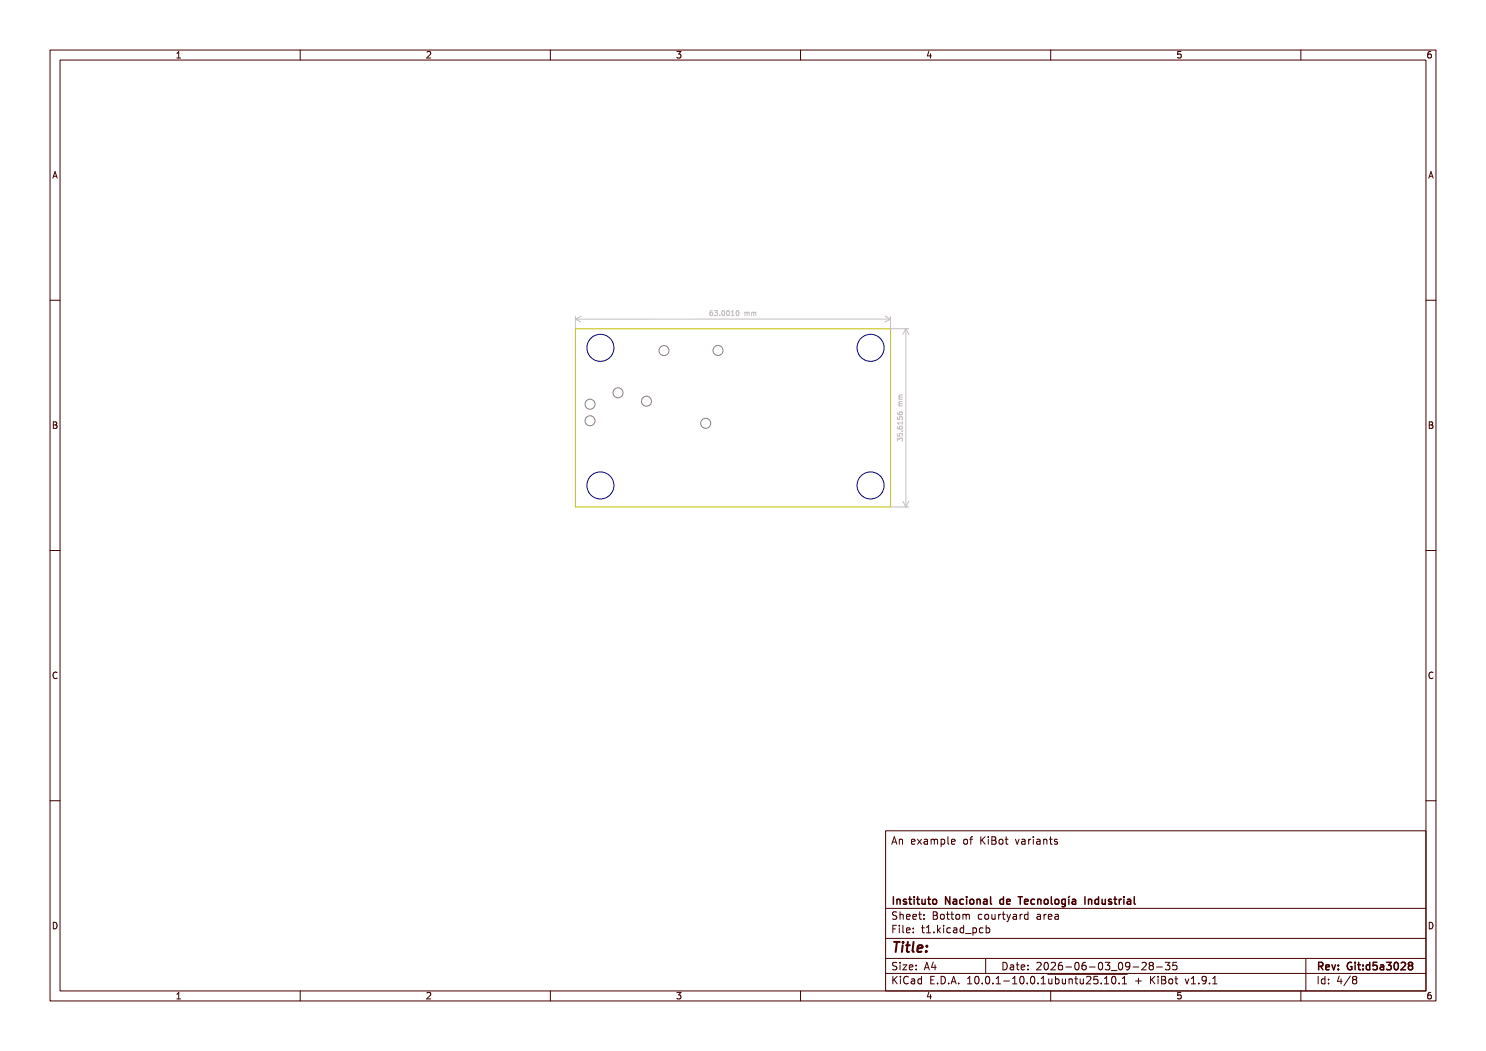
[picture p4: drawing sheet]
<svg xmlns="http://www.w3.org/2000/svg" width="297mm" height="210mm" viewBox="0 0 297 210" stroke-linecap="round" stroke-linejoin="round" font-family="sans-serif">
<g fill="none" stroke="#848484" stroke-width=".2">
<circle cx="123.5" cy="78.5" r="1"/>
<circle cx="132.7" cy="70.1" r="1"/>
<circle cx="143.5" cy="70" r="1"/>
<circle cx="117.9" cy="84.1" r="1"/>
<circle cx="117.9" cy="80.8" r="1"/>
<circle cx="129.2" cy="80.2" r="1"/>
<circle cx="141" cy="84.6" r="1"/>
</g>
<path d="M115 65.7h63v35.6h-63z" fill="none" stroke="#c2c200" stroke-width=".2"/>
<g fill="none" stroke="#c2c2c2" stroke-width=".2">
<path d="M115 63.2v2.5M115 63.8l1.1 .6M116.1 63.2l-1.1 .6M142.4 62.1l-.5 .2v.6l.2 .2 .3-.1v-.5l-.3-.1-.2 .2M142.8 62.1h.6l-.3 .3 .3 .1v.5h-.6M143.8 63v.1M144.4 62.2l.1-.1a.49 .49 0 0 1 .4 .5 .49 .49 0 0 1-.5 .4l-.1-.3zM145.3 62.2l.2-.1a.49 .49 0 0 1 .3 .5 .49 .49 0 0 1-.4 .4l-.2-.3zM146.2 62.4l.3-.3v1M146.7 63.1h-.5M147.3 62.1h.1a.49 .49 0 0 1 .3 .5 .49 .49 0 0 1-.4 .4l-.2-.3zM148.9 62.4v.7"/>
<path d="M148.9 62.5l.3-.1 .1 .1M149.3 62.5l.2-.1h.2v.7M149.3 62.5v.6M150.2 62.5l.3-.1 .1 .1M150.2 62.4v.7M150.6 62.5l.2-.1h.2l.1 .7M150.6 62.5v.6M176.9 63.2l1.1 .6M178 63.2v2.5h3.6M178 63.8h-63M178 63.8l-1.1 .5M179.7 79.8h.7"/>
<path d="M179.8 79.3l-.1 .2 .1 .3M179.8 79.3h.6M180.4 78.9l-.7 .1v.2l.1 .1M181.1 65.7v35.6M181.1 65.7l-.6 1.1M181.1 65.7l.5 1.1M179.4 86.6v.5l.4 .1v-.5l.5-.1v.6M179.4 88.2v-.7l.3 .4 .1-.3h.5v.6M179.4 82.4l.2 .4 .6 .1 .2-.2-.1-.4-.5 .1-.1 .3 .2 .2M179.4 83.3v.5h.4v-.5h.5v.5M179.4 85.3l.2 .4h.6l.2-.2-.1-.3-.5 .1-.1 .2 .2 .2M179.7 81.1h.7"/>
<path d="M179.8 80.7l-.1 .1 .1 .3M179.8 80.7h.6M180.3 86.2h.1M180.4 84.2v.6M180.4 84.5h-1l.2 .3M180.4 80.3h-.7v.2l.1 .2M178 101.3h3.6M180.5 100.2l.6 1.1M181.6 100.2l-.5 1.1"/>
</g>
<g fill="none" stroke="#000084" stroke-width=".2">
<circle cx="120" cy="69.5" r="2.7"/>
<circle cx="174" cy="69.5" r="2.7"/>
<circle cx="120" cy="97" r="2.7"/>
<circle cx="174" cy="97" r="2.7"/>
</g>
<g fill="none" stroke="#480000" stroke-width=".2">
<path d="M10 10h277v190h-277zM12 12h273v186h-273zM35.3 11.6h.8M35.3 10.7l.4-.4v1.3M60 10v2M85.3 10.4l.5-.1 .3 .4-.8 .9h.8M110 10v2M135.3 10.3h.8l-.4 .5 .3 .1v.6l-.2 .1-.5-.1M160 10v2M185.7 10.2l-.4 1h.9M186 10.7v.9M210 10v2"/>
<path d="M236 10.3h-.6l-.1 .6 .2-.1 .5 .1 .1 .1-.1 .5-.2 .1-.5-.1M260 10v2M286 10.3l-.4 .1-.2 .2-.1 .7 .3 .3 .4-.1 .1-.5-.1-.1-.4-.1-.3 .2M10.6 35.6l.4-1.3 .4 1.3M10.7 35.2h.6M285.6 35.6l.4-1.3 .4 1.3M285.7 35.2h.6M10 60h2M285 60h2M10.7 84.3h.4l.2 .2-.2 .4 .2 .1 .1 .3-.2 .3h-.5zM10.7 84.9h.4M285.7 84.3h.4l.2 .2-.2 .4 .2 .1 .1 .3-.2 .3h-.5z"/>
<path d="M285.7 84.9h.4M10 110h2M285 110h2M11.4 134.4a.62 .62 0 0 0-.9 .5 .62 .62 0 0 0 .7 .7l.2-.1M286.4 134.4a.62 .62 0 0 0-.9 .5 .62 .62 0 0 0 .7 .7l.2-.1M10 160h2M285 160h2M177 166h108v32h-108zM178.2 168.7l.5-1.5 .5 1.5M178.4 168.3h.7M179.7 167.7v1M179.7 167.8l.3-.1 .3 .1 .1 .9"/>
<path d="M182.2 168.2l.7-.1-.1-.3-.4-.1-.2 .2v.7h.6M183.4 167.7l.8 1M184.2 167.7l-.8 1M184.7 167.8h.6l.1 .9M185.4 168.1h-.5l-.2 .2 .2 .4 .5-.1M186.1 167.8l.4-.1 .2 .2M186.1 167.7v1M186.7 167.9l.3-.2 .3 .1 .1 .9M186.7 167.9v.8M188.1 167.7v1.5M188.1 167.8l.4-.1 .3 .3-.1 .6h-.6M189.5 167.2v1.3l.2 .2"/>
<path d="M190.2 168.2l.7-.1-.1-.3-.4-.1-.2 .2v.7h.6M192.7 167.8l.4-.1 .3 .3v.4l-.3 .3-.4-.1-.1-.2zM193.8 167.7h.6M194.4 167.2l-.4 .2v1.3M196 167.2v1.5M196.2 167.8l.7 .9M196.9 167.2l-.9 .9M197.5 167.2v.1M197.5 167.7v1M198.2 167.2l.8 .1v.3l-.3 .3a.4 .4 0 0 1 .4 .4 .4 .4 0 0 1-.3 .4h-.6zM198.2 167.9h.5M199.7 167.8l.3-.1 .4 .1 .1 .6-.2 .2-.3 .1-.3-.1z"/>
<path d="M200.9 167.7h.6M201.1 167.2v1.3l.4 .2M203 167.7l.3 1 .4-1M204.2 167.8h.6l.1 .9M204.9 168.1h-.5l-.2 .2 .2 .4 .5-.1M205.6 167.7v1M206 167.7l-.4 .3M206.5 167.2v.1M206.5 167.7v1M207.2 167.8h.6l.1 .9M207.9 168.1h-.5l-.2 .2 .2 .4 .5-.1M208.6 167.8l.2-.1 .4 .1v.9"/>
<path d="M208.6 167.7v1M209.7 167.7h.6M210 167.2v1.3l.3 .2M211.3 167.8l-.3-.1-.3 .2 .1 .2 .5 .2v.3h-.6M10.7 184.3a.66 .66 0 0 1 .7 .6 .66 .66 0 0 1-.7 .7zM35.3 198.7l.4-.4v1.3M35.3 199.6h.8M60 198v2M85.3 198.4l.5-.1 .3 .4-.8 .9h.8M110 198v2M135.3 198.3h.8l-.4 .5 .3 .1v.6l-.2 .1-.5-.1M160 198v2"/>
<path d="M177 194.5h108M177 191.5h108M177 187.5h108M177 181.5h108M178.5 195.1v1.5M178.5 185.6h.5M178.7 195.7l.6 .9M179.2 184.9h-.7v1.5M179.2 192.4l-.5-.1-.2 .1v.5l.6 .3 .1 .3-.2 .3-.6-.1M179.2 182.3l-.5-.1-.2 .1v.5l.6 .3 .1 .3-.2 .3-.6-.1M179.3 195.1l-.8 .9M179.7 184.9v.1"/>
<path d="M179.7 185.4v1M179.9 182.2v1.5M179.9 192.3v.1M179.9 192.8v1M179.9 182.8l.2-.1 .4 .1v.9M180 195.1v.1M180 195.6v1M180.5 192.8h.7l-.7 1h.7M180.5 184.9v1.3l.2 .2M181.2 185.9l.7-.2-.1-.2-.4-.1-.2 .2v.7h.6M181.2 183.2l.7-.1-.1-.3-.4-.1-.2 .2v.7h.6M181.5 195.2a.71 .71 0 0 0-1 .5 .71 .71 0 0 0 .7 .9l.3-.1"/>
<path d="M181.7 193.3l.8-.1-.1-.3-.4-.1-.3 .2 .1 .7h.6M182.2 195.7h.5l.1 .9M182.5 183.2l.7-.1-.1-.3-.4-.1-.2 .2v.7h.6M182.5 186.3v.1M182.5 185.5v.1M182.8 196h-.5l-.2 .2 .2 .4 .5-.1M183.1 193.7v.1M183.1 192.9v.1M183.6 182.7h.6M183.8 182.2v1.3l.4 .2M184.2 195.7l-.5-.1-.2 .3 .1 .6h.6M184.2 195.1v1.5"/>
<path d="M184.2 185.4h.5M184.4 184.9v1.3l.3 .2M184.7 183.6v.1M184.7 182.8v.1M184.7 193.8l.5-1.5 .5 1.5M184.9 193.4h.7M185.2 186.4h.8M185.2 185.3l.4-.4v1.5M185.7 198.2l-.4 1h.9M186 198.7v.9M186 195.8h.5M186.5 182.2l.7 .1 .1 .3-.3 .3a.4 .4 0 0 1 .4 .4 .4 .4 0 0 1-.3 .4h-.6z"/>
<path d="M186.5 192.2l-.3 1.1h.9M186.5 182.9h.5M186.7 186.3v.1M186.7 195.1h-.7v1.5h.7M186.9 192.8v1M187.4 196.5v.1M187.4 184.9v1.5M187.5 185.8l.5 .6M188 185.4l-.6 .6M188 182.8l.2-.1 .5 .1v.6l-.1 .2-.4 .1-.2-.1zM188.1 195.1a.76 .76 0 0 1 .9 .7 .76 .76 0 0 1-.9 .8zM188.6 184.9v.1"/>
<path d="M188.6 185.4v1M189.2 182.7h.5M189.4 182.2v1.3l.3 .2M189.6 196.5v.1M190 185.5l-.5-.1-.3 .3 .2 .6h.6M190 182.7h.6M190.1 196.6l.5-1.5 .5 1.5M190.2 196.2h.8M190.2 182.2v1.3l.4 .2M190.6 185.5h.6v.9M191.1 182.8l.2-.1 .4 .1 .1 .6-.1 .2-.4 .1-.2-.1zM191.2 185.7l-.5 .1-.2 .2 .2 .4 .5-.1"/>
<path d="M191.6 196.5v.1M192.5 182.8l.4-.1 .2 .2M192.5 182.7v1M192.6 185.5l-.4-.1-.3 .3 .1 .6h.6M192.6 184.9v1.5M193 186.5h1.1M193.1 182.9l.2-.2 .4 .1v.9M193.1 182.9v.8M193.4 196.6h.8M193.4 195.5l.4-.4v1.5M194.5 185.5l.4-.1 .3 .3-.2 .6h-.5M194.5 185.4v1.5"/>
<path d="M195 195.2l.2-.1a.8 .8 0 0 1 .5 .7 .8 .8 0 0 1-.5 .8l-.2-.1-.2-.5zM196.2 182.8l-.4-.1-.3 .3 .2 .6h.5M196.3 196.5v.1M196.5 185.5l-.5-.1-.3 .3 .2 .6h.6M197 182.8l.3-.1 .3 .3v.4l-.3 .3-.3-.1-.2-.2zM197 191.5v3M197.1 185.5l.4-.1 .3 .3-.1 .6h-.6M197.1 195.2l.2-.1a.8 .8 0 0 1 .5 .7 .8 .8 0 0 1-.5 .8l-.2-.1-.1-.5zM197.1 184.9v1.5M198.2 182.7l.1 .9 .4 .1 .2-.1M198.5 196.5v.1M198.9 182.7v1"/>
<path d="M199.1 195.5l.4-.4v1.5M199.1 196.6h.9M199.6 182.7v1M200 182.7l-.4 .3M200.3 182.7h.6M200.5 192.3a.76 .76 0 0 1 .8 .7 .76 .76 0 0 1-.8 .8zM200.5 182.2v1.3l.4 .2M200.6 196h1.1M201.2 182.7l.4 1M201.6 183.7l-.4 .5M202 192.9h.5l.1 .9M202 182.7l-.4 1"/>
<path d="M202.4 196.6h.8M202.4 195.5l.4-.4v1.5M202.5 182.8h.6l.1 .9M202.6 193.2h-.5l-.2 .2 .2 .4 .5-.1M203.1 192.8h.6M203.2 183.1h-.5l-.2 .2 .2 .4 .5-.1M203.3 192.3v1.3l.4 .2M203.9 182.7v1M204 195.2l.2-.1a.8 .8 0 0 1 .5 .7 .8 .8 0 0 1-.5 .8l-.2-.1-.2-.5zM204.1 193.3l.7-.1-.1-.3-.4-.1-.2 .2 .1 .7h.5M204.3 182.7l-.4 .3M205.3 196.5v.1"/>
<path d="M205.5 193.7v.1M205.5 182.2v1.5M205.5 192.9v.1M205.5 182.8l-.5-.1-.3 .3 .2 .6h.6M206.1 195.2l.2-.1a.8 .8 0 0 1 .5 .7 .8 .8 0 0 1-.5 .8l-.2-.1-.1-.5zM207.2 192.4l.6-.1 .3 .4-.9 1.1h.9M207.3 182.8h.6l.1 .9M207.5 196.5v.1M208 183.1h-.5l-.3 .2 .3 .4 .5-.1M208.1 196.6h.9M208.1 195.5l.4-.4v1.5M208.7 182.7v1"/>
<path d="M208.9 192.4l.1-.1a.8 .8 0 0 1 .5 .7 .8 .8 0 0 1-.5 .8 1 1 0 0 1-.1-1.4zM209.1 182.7l-.4 .3M209.4 194.7h15.9M209.5 183.2l.7-.1v-.3l-.5-.1-.2 .2 .1 .7h.6M209.6 195.6l.1 .9 .3 .1 .2-.1M210 198v2M210.1 192.4l.6-.1 .3 .4-1 1.1h1M210.2 195.6v1M210.9 182.8h.6v.9M211 195.1v1.5M211 195.7l.4-.1 .3 .3-.2 .6h-.5M211.5 183.1h-.5l-.2 .2 .2 .4 .5-.1"/>
<path d="M212.2 192.3l-.4 .1a1.01 1.01 0 0 0 0 1.4l.5-.1 .1-.5-.3-.3h-.3l-.3 .3M212.3 195.6l.1 .9 .3 .1 .3-.1M213 195.6v1M213 193.2h1.2M213.7 195.7l.2-.1 .3 .1 .1 .9M213.7 195.6v1M214.8 195.6h.6M215 192.4l.2-.1a.8 .8 0 0 1 .5 .7 .8 .8 0 0 1-.5 .8l-.2-.1-.2-.5zM215 195.1v1.3l.4 .2M215.9 195.6l.1 .9 .3 .1 .2-.1M216.5 195.6v1M217 192.3l-.5 .1a1.01 1.01 0 0 0 0 1.4l.5-.1 .1-.5-.3-.3h-.3l-.3 .3"/>
<path d="M217.2 195.2l.5-.1 .3 .4-.9 1.1h.9M217.7 193.2h1.2M219.4 195.1h-.7l-.1 .7 .2-.1h.5l.2 .3-.1 .5-.2 .1-.6-.1M219.7 192.4l.2-.1a.8 .8 0 0 1 .5 .7 .8 .8 0 0 1-.5 .8l-.2-.1-.2-.5zM220.1 196.5v.1M220.7 196.6h.9M220.7 195.5l.5-.4v1.5M220.9 192.3h.9l-.5 .6 .4 .1v.7l-.2 .1-.6-.1M222.1 193.9h1.1M222.3 195.2l.2-.1a.8 .8 0 0 1 .6 .7 .8 .8 0 0 1-.6 .8l-.2-.1-.1-.5zM223.7 192.4l.2-.1a.8 .8 0 0 1 .5 .7 .8 .8 0 0 1-.5 .8l-.2-.1-.2-.5zM223.7 196.5v.1"/>
<path d="M224.3 196.6h.9M224.3 195.5l.4-.4v1.5M225.8 192.9l-.3 .3h-.3l-.2-.3 .1-.5 .4-.1 .2 .1a.99 .99 0 0 1-.3 1.4h-.3M226.5 193.2h1.1M227 196h1.1M227.5 195.4v1.2M228.2 192.4l.6-.1 .3 .4-.9 1.1h.9M230 192.9l-.3-.2 .3-.4h.2l.3 .3-.3 .3M230 192.9l-.3 .3v.3l.3 .3h.2l.3-.3v-.3l-.3-.3M230 192.9h.2M230 195.1v1.5M230.2 195.7l.6 .9"/>
<path d="M230.8 195.1l-.8 .9M231.2 193.2h1.1M231.5 195.1v.1M231.5 195.6v1M232.2 195.1l.7 .1 .1 .3-.3 .3a.4 .4 0 0 1 .3 .4 .4 .4 0 0 1-.3 .4h-.5zM232.2 195.8h.5M232.9 192.3h.9l-.5 .6 .4 .1v.7l-.2 .1-.6-.1M233.7 195.7l.4-.1 .3 .3v.4l-.3 .3-.4-.1-.1-.2zM234.8 195.6h.6M235 195.1v1.3l.4 .2M235.2 192.3h-.7l-.1 .7 .2-.1h.5l.1 .3v.5l-.2 .1-.6-.1M236 198.3h-.6l-.1 .6 .2-.1 .5 .1 .1 .1-.1 .5-.2 .1-.5-.1"/>
<path d="M236.9 195.6l.3 1 .4-1M238.1 196.6h.9M238.1 195.5l.4-.4v1.5M239.6 196.5v.1M241.1 195.7l-.3 .3h-.3l-.3-.3 .2-.5 .4-.1 .2 .1a.99 .99 0 0 1-.3 1.4h-.3M241.7 196.5v.1M242.4 196.6h.8M242.4 195.5l.4-.4v1.5M260 198v2M261 191.5v6.5M263.5 195.1v1.5M264.8 195.7l-.4-.1-.3 .3 .1 .6h.6"/>
<path d="M264.8 195.1v1.5M265.5 196.5v.1M265.5 195.7v.1M267.7 195l-.4 1.1h.9M268 195.6v1M269.9 195l-1.3 2M270.6 195.7l-.3 .3 .1 .5 .2 .1 .4-.1 .2-.2-.1-.4-.2-.2M270.6 195.7l-.3-.3 .3-.3 .4 .1 .2 .2-.3 .3M270.6 195.7h.3M285.7 184.3a.66 .66 0 0 1 .7 .6 .66 .66 0 0 1-.7 .7zM286 198.3l-.4 .1-.2 .2-.1 .8 .3 .2 .4-.1 .1-.5-.1-.1-.4-.1-.3 .2"/>
</g>
<g fill="none" stroke="#480000" stroke-width=".3">
<path d="M178.6 179.2v1.5M179.3 179.7v1M179.3 179.8l.2-.1 .3 .1 .1 .9M181.1 179.8l-.3-.1-.2 .2v.2l.5 .2v.3h-.5M181.6 179.7h.6M181.8 179.2v1.3l.4 .2M182.7 179.2v.1M182.7 179.7v1M183.2 179.7h.6M183.4 179.2v1.3l.4 .2M184.3 179.7v.9l.4 .1 .2-.2M184.9 179.7v1"/>
<path d="M185.4 179.7h.6M185.6 179.2v1.3l.4 .2M186.6 179.8l.3-.1 .3 .3v.4l-.3 .3-.3-.1-.2-.2zM189.8 179.2v1.5l-.8-1.5v1.5M190.6 179.8h.5l.1 .9M192.6 179.8l-.5-.1-.3 .3 .2 .6h.6M193.2 179.2v.1M193.2 179.7v1M193.9 179.8l.2-.1 .5 .1v.6l-.1 .2-.4 .1-.2-.2zM195.3 179.8l.2-.1 .3 .1 .1 .9M195.3 179.7v1M196.6 179.8h.6l.1 .9"/>
<path d="M198 179.2v1.3l.2 .2M200.6 179.8l-.5-.1-.3 .3 .2 .6h.6M200.6 179.2v1.5M203.5 179.2h.8M203.9 179.2v1.5M206.8 179.8l-.5-.1-.2 .3 .1 .6h.6M207.4 179.8l.2-.1 .4 .1 .1 .9M207.4 179.7v1M208.8 179.8l.4-.1 .3 .3v.4l-.3 .3-.4-.1-.1-.2zM210.1 179.2v1.3l.2 .2M210.9 179.8l.2-.1 .5 .1v.6l-.1 .2-.4 .1-.2-.2zM212.9 179.8l-.4-.1-.3 .3 .1 .6h.6"/>
<path d="M212.9 179.7v1.2l-.3 .3-.3-.1M213.6 179.7v1M213.8 179.1l-.2 .2M214.3 179.8h.6l.1 .9M216.8 179.2v1.5M217.6 179.8l.2-.1 .3 .1 .1 .9M217.6 179.7v1M219.6 179.8l-.5-.1-.3 .3 .2 .6h.6M219.6 179.2v1.5M220.3 179.7v.9l.4 .1 .2-.2M220.9 179.7v1M222.1 179.8l-.3-.1-.2 .2v.2l.5 .2v.3h-.5"/>
<path d="M222.6 179.7h.6M222.8 179.2v1.3l.4 .2M223.7 179.7v1M224.1 179.7l-.4 .3M224.6 179.2v.1M224.6 179.7v1M225.3 179.8h.6l.1 .9M226.7 179.2v1.3l.2 .2M191.2 180l-.5 .1-.2 .2 .2 .4 .5-.1M197.3 180l-.5 .1-.2 .2 .2 .4 .5-.1M201.2 180.2l.7-.2-.1-.2-.4-.1-.2 .2 .1 .7h.5M204.8 180.2l.7-.2-.1-.2-.4-.1-.2 .2v.7h.6"/>
<path d="M215 180l-.5 .1-.2 .2 .2 .4 .5-.1M226 180l-.5 .1-.2 .2 .2 .4 .5-.1M263.6 193.1l.7-.1 .1-.2-.1-.4-.2-.1h-.5v1.5M263.9 193.1l.5 .7M265 193.3l.7-.2-.1-.2-.4-.1-.2 .2 .1 .7h.5M266.2 192.8l.4 1 .3-1M267.5 193.6v.2M267.5 192.9v.1M270.1 192.4a.7 .7 0 0 0-.8 .6 .7 .7 0 0 0 .8 .7l.1-.6h-.3M270.8 192.3v.1M270.8 192.8v1M271.3 192.8h.6"/>
<path d="M271.6 192.3v1.3l.3 .2M272.4 193.6v.2M272.4 192.9v.1M273.8 192.9l-.5-.1-.2 .3 .1 .6h.6M273.8 192.3v1.5M275.2 192.3h-.7l-.1 .7 .2-.1h.5l.2 .2-.1 .5-.2 .2-.6-.2M275.9 192.9h.6l.1 .9M276.6 193.1l-.5 .1-.3 .2 .3 .4 .5-.1M277.1 192.3h1l-.5 .6 .4 .1v.6l-.2 .2-.7-.2M278.8 192.4l.2-.1a.8 .8 0 0 1 .5 .7 .8 .8 0 0 1-.5 .8l-.2-.2-.2-.4zM280.1 192.4l.5-.1 .3 .4-.9 1.1h.9M281.8 192.9l-.3-.3 .3-.3h.3l.2 .3-.2 .3"/>
<path d="M281.8 192.9l-.3 .3 .1 .4 .2 .2 .4-.1 .1-.2v-.3l-.2-.3M281.8 192.9h.3"/>
</g>
<path d="M178.7 188.2h1.1M179.3 188.2l-.3 2M180.4 188.9l-.1 1.3M180.5 188.2v.2M181.1 188.9h.7M181.5 188.2l-.3 1.7 .1 .2 .4 .1M182.6 188.2l-.2 1.7 .2 .3M183.4 189.5l1-.1-.1-.4h-.7l-.3 .9 .3 .3 .6-.1M185.1 190v.2M185.3 189l-.1 .2" fill="none" stroke="#480000" stroke-width=".4"/>
<text font-size="2.7" fill="#fff" x="178" y="190.3">Title:</text>
<g font-size="2" fill="#fff">
<text x="178" y="168.8">An example of KiBot variants</text>
<text x="178" y="180.8">Instituto Nacional de Tecnología Industrial</text>
<text x="178" y="183.8">Sheet: Bottom courtyard area</text>
<text x="178" y="186.5">File: t1.kicad_pcb</text>
<text x="178" y="193.9">Size: A4</text>
<text x="178" y="196.7">KiCad E.D.A. 10.0.1-10.0.1~{ubuntu25.10.1} + KiBot v1.9.1</text>
<text x="200" y="193.9">Date: 2026-06-03_09-28-35</text>
<text x="263" y="196.7">Id: 4/8</text>
<text x="263" y="193.9">Rev: Git:d5a3028</text>
</g>
<g font-size="1.7" fill="#fff">
<text x="35" y="11.6">1</text>
<text x="85" y="11.6">2</text>
<text x="135" y="11.6">3</text>
<text x="185" y="11.6">4</text>
<text x="235" y="11.6">5</text>
<text x="285" y="11.6">6</text>
<text x="10.5" y="35.6">A</text>
<text x="285.5" y="35.6">A</text>
<text x="10.5" y="85.6">B</text>
<text x="285.5" y="85.6">B</text>
<text x="10.5" y="135.6">C</text>
<text x="285.5" y="135.6">C</text>
<text x="10.5" y="185.6">D</text>
<text x="285.5" y="185.6">D</text>
<text x="35" y="199.7">1</text>
<text x="85" y="199.7">2</text>
<text x="135" y="199.7">3</text>
<text x="185" y="199.7">4</text>
<text x="235" y="199.7">5</text>
<text x="285" y="199.7">6</text>
</g>
<g font-size="1.3" fill="#fff">
<text x="142.5" y="63.1">63.0010 mm</text>
<text x="180.4" y="87.5" transform="rotate(-90 180.4 87.5)">35.6156 mm</text>
</g>
</svg>
